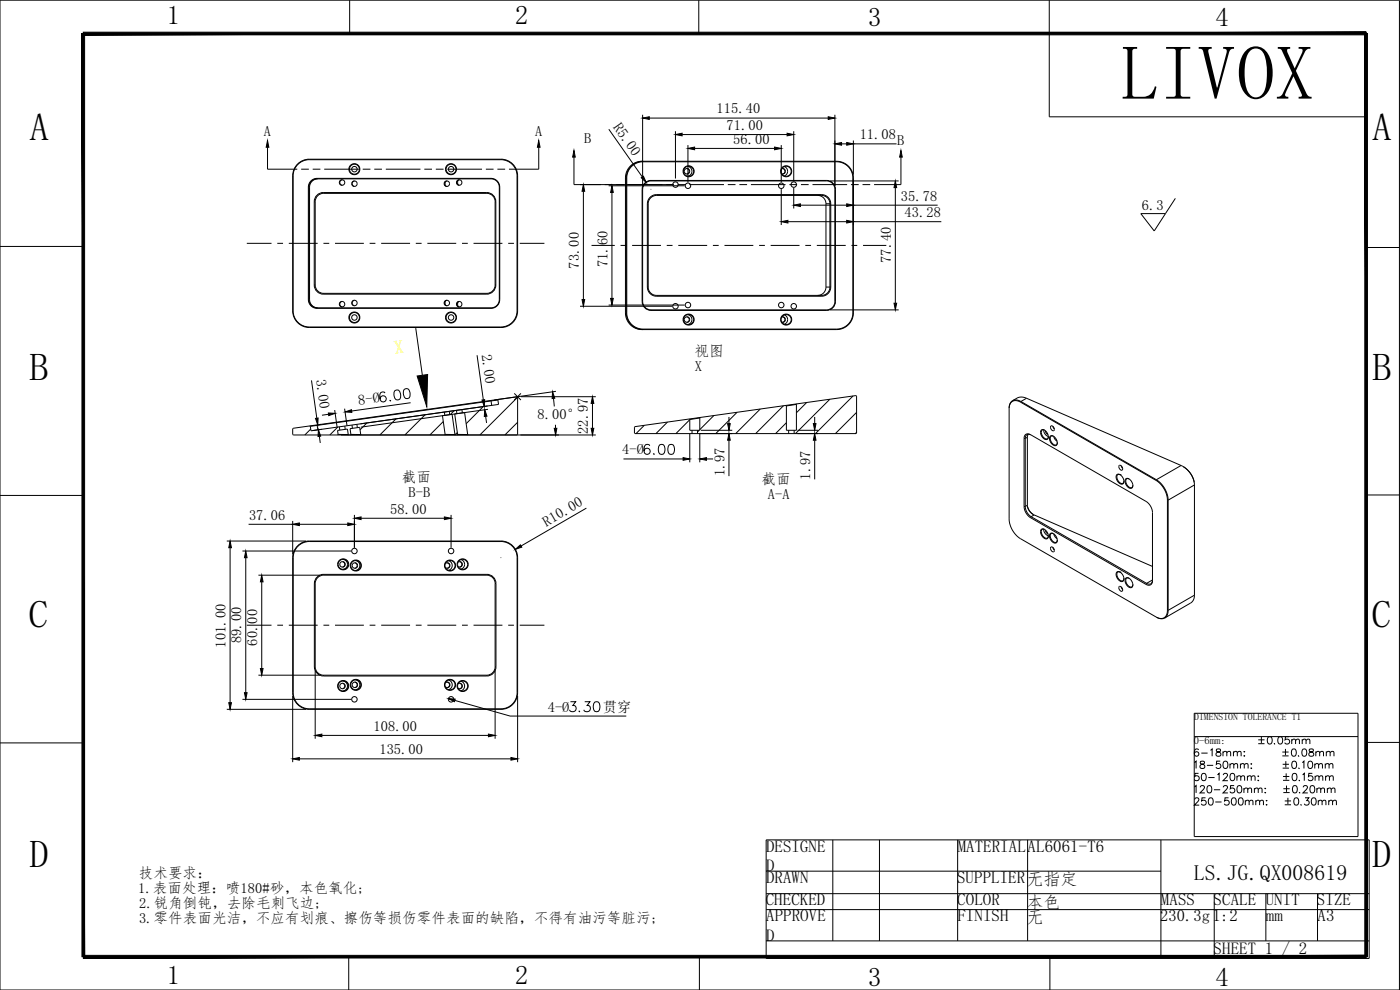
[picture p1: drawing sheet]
<svg xmlns="http://www.w3.org/2000/svg" width="420mm" height="297mm" viewBox="0 0 420 297" stroke-linecap="round" stroke-linejoin="round" font-family="sans-serif">
<!-- layer: 0 -->
<g fill="none" stroke="#000" stroke-width=".3">
<path d="M0 .1h420v296.9h-420zM104.9 .1v10M209.7 .1v10M314.9 .1v34.9h95.1M182.7 38.8l10.1 14.3M192.9 34.4v21.4M194.9 35.4h53.7M202.7 39.4v14.2M238.2 39.4v15M250.6 34.4v21.4M80.3 44.2v6.6M87.8 52.8v40.5"/>
<path d="M87.8 52.8h.2M88 52.8v40.5M92.5 56.2v33.7M92.5 56.2h.4M92.8 47.9a4.9 4.9 0 0 0-4.8 4.9M92.8 47.8v.1M92.8 47.8h57.5M92.8 47.8a5 5 0 0 0-5 5M92.9 56.2v33.7M95.2 53.5a2.64 2.64 0 0 0-2.7 2.7M95.2 53.5v.2M95.2 53.5h52.2"/>
<path d="M95.2 53.7a2.49 2.49 0 0 0-2.5 2.5v33.7a2.49 2.49 0 0 0 2.5 2.5M95.2 53.7a2.48 2.48 0 0 0-2.3 2.5M95.2 53.7h52.2M95.4 53.7h-.2M97 57.8l.1 .2M97 57.8h49M97.1 57.8a2.75 2.75 0 0 0-2.8 2.7M97.1 58h49M97.1 58a2.5 2.5 0 0 0-2.5 2.5M106.4 54.3a.83 .83 0 0 1 .8 .8 .83 .83 0 0 1-.8 .8M106.4 54.3a.83 .83 0 0 0-.9 .8 .83 .83 0 0 0 .9 .8M106.4 54.3a.83 .83 0 0 0-.7 .8 .83 .83 0 0 0 .7 .8"/>
<path d="M106.4 55.9h.1M106.4 54.3h.1M133.7 54.5v1.2M134.1 54.3a.83 .83 0 0 0-.7 .8 .83 .83 0 0 0 .7 .8M134.1 55.9h.1M134.2 54.3h.1M137.5 54.1l-.2 .7 .2 .6M146 57.8l.1 .2M146.1 57.8a2.75 2.75 0 0 1 2.7 2.7M146.1 58a2.5 2.5 0 0 1 2.5 2.5M147.4 53.5a2.64 2.64 0 0 1 2.6 2.7M147.4 53.5v.2"/>
<path d="M147.4 53.7a2.49 2.49 0 0 1 2.4 2.5M149.8 56.2h.2M149.8 56.2v33.7M150 56.2v33.7M150.3 47.9a4.9 4.9 0 0 1 4.9 4.9M150.3 47.8l-57.5 .1M150.3 47.8a5 5 0 0 1 5 5M155.2 52.8v40.5M155.2 52.8h.1M155.3 52.8v40.5M161.7 44.2v6.6M172.3 47.1v8.3"/>
<path d="M174.1 55.4h27.6M175.1 57.4v32.5M182.7 55.7h22.8M183.7 57.7v31.8M187.7 53.4v40.5M187.7 53.4h.4M188.1 53.4v40.5M192.7 56.8v33.7M193 48.5v-.1a5 5 0 0 0-5.1 5v40.5a4.8 4.8 0 0 0 5.1 4.8M193 48.5a4.9 4.9 0 0 0-4.9 4.9M193 48.5h58.1M195.4 54.1l52.7 .2z"/>
<path d="M195.4 56.7l-.1 .1M195.4 54.1a2.65 2.65 0 0 0-2.7 2.7M195.4 54.3a2.5 2.5 0 0 0-2.5 2.5M197.1 58.6a2.51 2.51 0 0 0-2.6 2.5M197.1 58.4a2.78 2.78 0 0 0-2.8 2.7M197.1 58.4v.2M197.1 58.6h49.4M197.1 58.4h49.4M204.7 40.4h31.5M205 51.4a1.67 1.67 0 0 1 1.7-1.7 1.67 1.67 0 0 1 1.6 1.7M205 51.4a1.67 1.67 0 0 0 1.7 1.6 1.67 1.67 0 0 0 1.6-1.6M205 51.4h.1"/>
<path d="M205.1 51.4a1.52 1.52 0 0 0 1.6 1.5 1.52 1.52 0 0 0 1.5-1.5M205.1 51.4a1.52 1.52 0 0 1 1.6-1.5 1.52 1.52 0 0 1 1.5 1.5M206.1 50.6h.1M206.1 52.2h.1M206.2 50.6a.83 .83 0 0 1 .7 .8 .83 .83 0 0 1-.7 .8M206.2 50.6a.83 .83 0 0 0-.8 .8 .83 .83 0 0 0 .8 .8M206.2 50.6a.83 .83 0 0 1 .8 .8 .83 .83 0 0 1-.8 .8M206.2 52.2h-.1M206.4 49.9a1.5 1.5 0 0 1 1.3 1.5 1.5 1.5 0 0 1-1.3 1.5M206.5 43.5v11.2M208.2 51.4h.1M208.5 44.5h24"/>
<path d="M234.3 51.4a1.67 1.67 0 0 0 1.6 1.6 1.67 1.67 0 0 0 1.7-1.6M234.3 51.4a1.67 1.67 0 0 1 1.6-1.7 1.67 1.67 0 0 1 1.7 1.7M234.3 51.4h.1M234.4 51.4a1.52 1.52 0 0 0 1.5 1.5 1.52 1.52 0 0 0 1.6-1.5M234.4 51.4a1.52 1.52 0 0 1 1.5-1.5 1.52 1.52 0 0 1 1.6 1.5M234.5 43.5v11.2M234.5 56.7v10.8M234.7 52.2h.2M234.8 50.6h.1M234.8 52.2h.1M234.9 50.6a.83 .83 0 0 1 .8 .8 .83 .83 0 0 1-.8 .8M234.9 50.6h-.2"/>
<path d="M234.9 52.2h-.1M234.9 50.6a.83 .83 0 0 1 .7 .8 .83 .83 0 0 1-.7 .8M235.4 50a1.5 1.5 0 0 1 1 1.4 1.5 1.5 0 0 1-1 1.4M237.5 51.4h.1M238.2 56.4v6.2M245.4 58.6a2.48 2.48 0 0 1 2.5 2.5M246.5 58.6a2.51 2.51 0 0 1 2.6 2.5v25a2.49 2.49 0 0 1-2.6 2.5M246.5 58.4a2.78 2.78 0 0 1 2.8 2.7M246.5 58.4v.2M248.1 54.1a2.65 2.65 0 0 1 2.6 2.7M248.1 54.3a2.5 2.5 0 0 1 2.5 2.5M249.1 54.3h20.6"/>
<path d="M250.6 56.8v33.7M250.6 56.8h.1M250.7 56.8v33.7M251.1 48.4h-58.4a5 5 0 0 0-5 5M251.1 48.4a5 5 0 0 1 5 5M251.1 48.5a4.9 4.9 0 0 1 4.9 4.9M251.1 48.4v.1M252.6 43.2h1.5M256 53.4h.1M256 53.4v40.5M256.1 42.2v10.2M256.1 53.4v40.5"/>
<path d="M256.1 43.2h13M268.7 56.3v34.7M270.4 47.1v8.3M352.7 59.5l-6.3 9.8-4-5.2h7.4M0 73.9h25M148.6 60.5h.2v25h-.2zM194.3 61.1v25M194.3 61.1h.2M194.5 61.1v25M236.5 66.5h17.6M240.2 61.6h13.9M247.9 61.1h1.4"/>
<path d="M247.9 61.1v25M249.3 61.1v25M256.1 61.6h25.3M256.1 66.5h26.4M410 74.3h10M87.8 93.3a5 5 0 0 0 5 5M87.8 93.3h.2M88 93.3a4.9 4.9 0 0 0 4.8 4.8M92.5 89.9a2.64 2.64 0 0 0 2.7 2.6M92.5 89.9h.4M92.8 98.1l57.5 .2M92.8 98.1v.2"/>
<path d="M92.8 98.3h57.5M92.9 89.9a2.48 2.48 0 0 0 2.3 2.5M94.3 85.5a2.75 2.75 0 0 0 2.8 2.8M94.3 85.5v-25h.3v25M94.3 85.5h.3M94.6 85.5a2.5 2.5 0 0 0 2.5 2.5M95.2 92.5h52.2M95.2 92.4h52.2M95.2 92.4v.1M95.2 92.4h.2M97 88.3h49M97.1 88l-.1 .3"/>
<path d="M97.1 88h49M104.7 95.3a1.65 1.65 0 0 1 1.6-1.7 1.65 1.65 0 0 1 1.7 1.7M104.7 95.3a1.65 1.65 0 0 0 1.6 1.6 1.65 1.65 0 0 0 1.7-1.6M104.7 95.3h.2M106.4 90.1a.83 .83 0 0 1 .8 .8 .83 .83 0 0 1-.8 .8M106.4 90.1a.83 .83 0 0 0-.9 .8 .83 .83 0 0 0 .9 .8M106.4 90.1a.83 .83 0 0 0-.7 .8 .83 .83 0 0 0 .7 .8M106.4 91.7h.1M106.4 90.1h.1M107.9 95.3h.1M124.8 98.4l2 14.2M133.7 90.3v1.2"/>
<path d="M133.7 95.3a1.65 1.65 0 0 1 1.7-1.7 1.65 1.65 0 0 1 1.6 1.7M133.7 95.3a1.65 1.65 0 0 0 1.7 1.6 1.65 1.65 0 0 0 1.6-1.6M133.7 95.3h.2M134.1 90.1a.83 .83 0 0 0-.7 .8 .83 .83 0 0 0 .7 .8M134.1 91.7h.1M134.2 90.1h.1M136.9 95.3h.1M137.5 90.6l-.2 .7 .2 .6M146.1 88l-.1 .3M147.4 92.4v.1M148.6 85.5a2.5 2.5 0 0 1-2.5 2.5M148.8 85.5a2.75 2.75 0 0 1-2.7 2.8"/>
<path d="M149.8 89.9a2.49 2.49 0 0 1-2.4 2.5M149.8 89.9h.2M150 89.9a2.64 2.64 0 0 1-2.6 2.6M155.2 93.3a4.9 4.9 0 0 1-4.9 4.8M155.2 93.3h.1M155.3 93.3a5 5 0 0 1-5 5M174.1 91.9h27.6M182.7 91.5h22.8M187.7 93.9a5 5 0 0 0 5 5h58.4M187.7 93.9h.4M188.1 93.9a4.9 4.9 0 0 0 4.9 4.8M192.7 90.5a2.65 2.65 0 0 0 2.7 2.6"/>
<path d="M192.9 90.5a2.5 2.5 0 0 0 2.5 2.5M193 98.7h58.1M194.3 86.1a2.78 2.78 0 0 0 2.8 2.8M194.3 86.1h.2M194.5 86.1a2.49 2.49 0 0 0 2.6 2.5M195.4 93h52.7M195.4 93v.1M195.4 93.1h52.7M197.1 88.6v.3M197.1 88.9h49.4M197.1 88.6h49.4M205 95.9a1.67 1.67 0 0 1 1.7-1.7 1.67 1.67 0 0 1 1.6 1.7"/>
<path d="M205 95.9a1.67 1.67 0 0 0 1.7 1.6 1.67 1.67 0 0 0 1.6-1.6M205 95.9h.1M205.1 95.9a1.52 1.52 0 0 0 1.6 1.5 1.52 1.52 0 0 0 1.5-1.5M205.1 95.9a1.52 1.52 0 0 1 1.6-1.5 1.52 1.52 0 0 1 1.5 1.5M206.1 95.1h.1M206.1 96.7h.1M206.2 95.1a.82 .82 0 0 1 .7 .8 .82 .82 0 0 1-.7 .8M206.2 95.1a.83 .83 0 0 0-.8 .8 .83 .83 0 0 0 .8 .8M206.2 95.1a.83 .83 0 0 1 .8 .8 .83 .83 0 0 1-.8 .8M206.2 96.7h-.1M206.4 94.4a1.5 1.5 0 0 1 1.3 1.5 1.5 1.5 0 0 1-1.3 1.5M208.2 95.9h.1"/>
<path d="M234.3 95.9a1.67 1.67 0 0 1 1.6-1.7 1.67 1.67 0 0 1 1.7 1.7M234.3 95.9a1.67 1.67 0 0 0 1.6 1.6 1.67 1.67 0 0 0 1.7-1.6M234.3 95.9h.1M234.4 95.9a1.52 1.52 0 0 0 1.5 1.5 1.52 1.52 0 0 0 1.6-1.5M234.4 95.9a1.52 1.52 0 0 1 1.5-1.5 1.52 1.52 0 0 1 1.6 1.5M234.7 96.7h.2M234.8 95.1h.1M234.8 96.7h.1M234.9 95.1a.83 .83 0 0 1 .8 .8 .83 .83 0 0 1-.8 .8M234.9 95.1h-.2M234.9 96.7h-.1M234.9 95.1a.82 .82 0 0 1 .7 .8 .82 .82 0 0 1-.7 .8"/>
<path d="M235.4 94.5a1.5 1.5 0 0 1 1 1.4 1.5 1.5 0 0 1-1 1.4M237.5 95.9h.1M246.5 88.6v.3M247.9 86.1a2.48 2.48 0 0 1-2.5 2.5M247.9 86.1h1.4M248.1 93v.1M249.1 93h20.6M249.3 86.1a2.78 2.78 0 0 1-2.8 2.8M250.6 90.5h.1M250.6 90.5a2.5 2.5 0 0 1-2.5 2.5M250.7 90.5a2.65 2.65 0 0 1-2.6 2.6M251.1 98.7v.2"/>
<path d="M256 93.9a4.9 4.9 0 0 1-4.9 4.8M256 93.9h.1M256.1 93.9a5 5 0 0 1-5 5M93.5 114.1l1.6 11.4M115.5 117.9a.88 .88 0 0 0-1.3-.1 1.8 1.8 0 0 0 .9 2.8 .93 .93 0 0 0 .8-1 .93 .93 0 0 0-1-.9 .93 .93 0 0 0-.8 1M118.5 117.2a.97 .97 0 0 1 1.5 .3 2.44 2.44 0 0 1 0 2.3 .98 .98 0 0 1-1.5-.3 2.49 2.49 0 0 1 0-2.3zM121.3 116.8a.98 .98 0 0 1 1.5 .3 2.51 2.51 0 0 1 0 2.3 .97 .97 0 0 1-1.5-.3 2.46 2.46 0 0 1 0-2.3zM143.2 106.6l1.9 13.4M149.6 119.8l-.2 .2M154.3 118l2 2M155.3 119.2l-11.3 11.3M155.3 119.2l-.1 11.3"/>
<path d="M155.3 119.2l-.1-.2-67.2 9.5-.2 1.9 91 .1M156.3 119h22.5M156.3 118l-2 2M166.1 119.5l.3 2.5M166.8 117.4l-18.5 2.6M249 119.8l-10.3 10.3M256 118.8l-11.3 11.3M308.1 119.5l-1.1-.3h-1.1l-2 1M308.1 119.5l-1.7 1M308.1 119.5l46.4 20.2M92.9 127.8l.2 .1M93.2 128.7l-1.7 1.8"/>
<path d="M95.2 127.5l.2 1.5M95.8 130.9l.3 2M96.3 127.3l-.6 .1M96.6 128.8l-2.8 .4M98.6 124.3l-2 .3M100.4 123l.8 5.2M101.4 128.1l-2.4 2.4M101.5 130.3l-.2-1.2 3-.4 .2 1.7M101.5 130.3l-.2 .2M101.5 130.3l3 .1M101.8 128.1l.2 .9M103.4 122.6l.7 5.1"/>
<path d="M103.5 127.8l.1 1M104.5 130.4l.2 .1M105.3 130.3l-.2-1.7 2.8-.4 .4 2.2M105.3 130.3l1.5 .1M105.3 130.3l-.1 .2M105.6 127.5l.2 1M106.8 130.4v.1M106.8 130.4h1.5M107.1 127.3l.2 1M108.3 130.4l.1 .1M110.1 126.9l-2 2.1M117.1 120l-.1 .2 .3-.1"/>
<path d="M118.8 125.7l-4.8 4.8M123.2 120.8l-17.7 2.5M127.6 124.4l-6.1 6.1M132.8 124.7l2.9-.4 .8 6.1-2.9-.1zM133 126.5l-4 4M133.4 123.6l.1 1M133.6 130.3l-.2 .2M134.8 123.4l.2 1M135.1 130.4v.1M136.3 123.2l-1.2 1.2M136.5 130.4l.2 .1M137 123.1l.1 1"/>
<path d="M137.2 129.8l-.6 .6M137.3 130.3l3.1 .1M137.3 130.3l-.8-6.1 2.9-.4 1 6.6M137.3 130.3l-.1 .2M138.6 122.9l.2 1M140.4 130.4l.1 .1M145 122l-5.1 5.1M145.7 124.9l.3 2M146.5 122.8l-38.2 5.4M147.4 120.1l.2 1.5M149.4 120l.2 1.3-56.3 8-.2-1.4M149.4 120l-56.3 7.9"/>
<path d="M155.3 126.7l-3.8 3.8M166.7 127.5v1M177.8 121v7.5M187.1 137.7h17.9M190.6 128l66.3-9.3 .2 .1v11.1l-.2 .2h-66.3l-.2-.2zM193.4 127.6l-2.5 2.5M195 133.8a.9 .9 0 0 0-1.3-.3 1.8 1.8 0 0 0 .4 2.8 .93 .93 0 0 0 1-.8 .93 .93 0 0 0-.8-1 .93 .93 0 0 0-1 .8M196.3 136l-.2 .2h.3M198 133.5a.98 .98 0 0 1 1.4 .4 2.44 2.44 0 0 1-.3 2.3 .98 .98 0 0 1-1.4-.4 2.52 2.52 0 0 1 .3-2.3zM200.3 126.6l-3.4 3.5M200.9 133.5a.98 .98 0 0 1 1.4 .4 2.44 2.44 0 0 1-.3 2.3 .98 .98 0 0 1-1.4-.4 2.52 2.52 0 0 1 .3-2.3zM206.8 125.7l.2 .2"/>
<path d="M207 125.9l-4.1 4.2M207 130.1v8.6M207.7 129.1v1M209.3 129.1v1M209.8 129.1l-.5 .5M210 125.4v3.7h-3v-3.2M210 130.1v8.6M210 125.4l-3 .5M210.1 125.3l-.1 .1M210.3 129.1h9.5M212 137.7h2M214.2 124.7l-4.2 4.2"/>
<path d="M218.8 125.1v2M218.8 132.1v10.8M221.2 123.7l-6.4 6.4M228.2 122.7l-7.4 7.4M235.1 121.7l-8.3 8.4M235.8 121.7l.2 .1M236 126.8l-3.2 3.3M236.7 129.1v1M238.3 129.1v1M239 121.3v7.8h-3v-7.3M239 121.3l-3 .5M239.1 121.2l-.1 .1"/>
<path d="M239.3 129.1h6.2M242.1 120.8l-3.1 3M244.5 125.1v2M244.5 132.1v11.7M257.1 123.7l-6.4 6.4M257.1 129.7l-.4 .4M302.9 122.6v33.1a7.5 7.5 0 0 0 3.4 5.9l40.7 23.6M302.9 122.5v.1M302.9 122.5h.1M303.9 120.2l-.8 .9-.2 1.4M303.9 120.2l1.3-.2 1.2 .5M306.3 120.7a2.07 2.07 0 0 0-2.4-.3 2.07 2.07 0 0 0-1 2.1"/>
<path d="M306.3 120.7l40.6 23.4M306.4 120.5l-.1 .2M306.4 120.5l40.6 23.4M307.3 131.6a1.19 1.19 0 0 1 .6-1.3 1.19 1.19 0 0 1 1.4 .1l34.6 20a4.3 4.3 0 0 1 2 3.4v20.4a1.19 1.19 0 0 1-.6 1.3 1.19 1.19 0 0 1-1.4-.2M307.3 131.6v20.4M307.3 131.6h.4M307.7 131.6v20.4M308.3 131.2l-.6 .4M308.3 131.2v20.4M308.6 130.3l-.3 .9M309.3 130.5a1.06 1.06 0 0 0-1.2 0 1.06 1.06 0 0 0-.4 1.1M313.5 129a.81 .81 0 0 0-1.1 .1 .81 .81 0 0 0 0 1.1l.6 1.2a.85 .85 0 0 0 1 .5 .85 .85 0 0 0 .6-1"/>
<path d="M313.5 129l.7 .8 .4 .9M313.5 129v.1M313.5 129a.76 .76 0 0 0-1 .3 .76 .76 0 0 0 .1 1 1.43 1.43 0 0 0 1.8 1.2l.2-.5M314.6 130.7h.1M314.6 130.7v.1M314.6 130.8v.1M314.6 130.8h.1M314.6 130.8v.2M315.4 127.9a.8 .8 0 0 1 .9 .4 .8 .8 0 0 1-.2 1l-.7-.5zM316 127.9l.4 .8M316.1 130.9a.75 .75 0 0 0-.9 .2 .75 .75 0 0 0 .1 1l.9 1.3M316.1 130.9a.84 .84 0 0 0-1.1 .1 .84 .84 0 0 0 .1 1.1l.5 1 .5 .5"/>
<path d="M316.1 130.9h.1M316.1 130.9l.8 .7 .4 1.1M316.2 130.9l.4 .9 .6 .6M316.2 133.4l-.1 .2M317.3 132.7l-.3 .8-.8-.1M317.3 132.7v.6l-.3 .4-.9-.1M317.3 132.7h.1M335.9 139.7a.8 .8 0 0 1 .9 .4 .8 .8 0 0 1-.2 1l-.7-.7zM336.5 139.8l.4 .7M354.5 139.7a7 7 0 0 1 3.9 5.2M354.5 139.7l-7.5 4.2M0 148.6h25"/>
<path d="M74.6 157.3h13.2M87.8 156.3v10M89.8 157.3h14.6M106.4 154.5v9.8M108.4 155.5h25M135.4 154.5v9.8M176 152.5l-19.6 11.3M307.3 152a4.3 4.3 0 0 0 2 3.3M307.3 152h.4M307.7 152a3.9 3.9 0 0 0 1.8 3M308.3 151.6l-.6 .4M308.3 151.6v.3"/>
<path d="M308.3 151.8h.1M308.3 151.9a4 4 0 0 0 1.8 2.4M308.3 151.9l.6 1.4 1.2 1.1M308.4 151.8v.1M309.3 155.3l34.6 20M309.5 155l-.2 .3M309.5 155l34.6 20M310.1 154.4l.3 .1M310.1 154.3v.1M310.1 154.4h.1M310.4 154.5l-.9 .5M310.4 154.5l35.5 15.5"/>
<path d="M313.5 158.8a.82 .82 0 0 0-1.1 .1 .82 .82 0 0 0 0 1.1l.6 1.2a.86 .86 0 0 0 1.1 .5 .86 .86 0 0 0 .5-1.1M313.5 158.8l.7 .8 .4 .9M313.5 158.9h.1M313.5 158.9a.76 .76 0 0 0-1 .2 .76 .76 0 0 0 .1 1 1.42 1.42 0 0 0 1.8 1.2l.2-.5M336.1 142.4h.1M336.1 142.4a.76 .76 0 0 0-.9 .3 .76 .76 0 0 0 .1 .9l.9 1.3M336.1 142.4a.84 .84 0 0 0-1.1 .2 .84 .84 0 0 0 0 1.1l.5 .9 .6 .5M336.1 142.4l.8 .8 .4 1M336.2 144.9l-.1 .2M337.3 144.2l-.3 .8-.8-.1M337.3 144.2l-.1 .6-.2 .4-.9-.1M337.3 144.2h.1"/>
<path d="M338.8 143.7a.82 .82 0 0 0-1.1 .1 .82 .82 0 0 0 0 1.1l.6 1.1a.85 .85 0 0 0 1.1 .6 .85 .85 0 0 0 .6-1M338.8 143.7l.8 .7 .4 1M338.8 143.7h.1M338.8 143.7a.76 .76 0 0 0-.9 .2 .76 .76 0 0 0 0 1 1.42 1.42 0 0 0 1.9 1.3l.2-.6M340 145.4h.1M340 145.4v.1M340 145.5h.1M340 145.5v.1M346.9 144.1a7.6 7.6 0 0 1 3.5 6M347 143.9a7.8 7.8 0 0 1 3.6 6.2M347 143.9l-.1 .2M350.4 150.1h.2"/>
<path d="M350.4 150.1v33M350.6 150.1v33M358.4 144.9l.1 .6M358.5 145.5l-7.9 4.6M358.5 145.5v33.1M410 148.5h10M68.1 162.3h23.7M69.1 164.3v46.5M72.8 165.3h32.6M73.8 167.3v40.5M77.6 172.6h18.5M78.5 174.6v26"/>
<path d="M87.8 167.3v40.5M87.8 167.3h.2M88 167.3v40.5M92.8 162.3l57.5 .2zM92.8 162.3a5 5 0 0 0-5 5M92.8 162.5a4.9 4.9 0 0 0-4.8 4.8M94.6 175.1v25M94.6 175.1h-.3v25h.3M97.1 172.6h49M97.1 172.3v.3M97.1 172.3h49M97.1 172.3a2.75 2.75 0 0 0-2.7 2.8"/>
<path d="M97.1 172.6a2.5 2.5 0 0 0-2.5 2.5M106.4 168.9h.1M106.5 170.5h-.1M106.5 168.9a.83 .83 0 0 1 .7 .8 .83 .83 0 0 1-.7 .8M106.7 168.2h.1M106.7 168.2a1.5 1.5 0 0 1 1.3 1.5 1.5 1.5 0 0 1-1.3 1.5M106.8 168.2a1.5 1.5 0 0 0-1.5 1.5 1.5 1.5 0 0 0 1.5 1.5M106.8 168a1.65 1.65 0 0 1 1.6 1.7 1.65 1.65 0 0 1-1.6 1.6M106.8 168a1.65 1.65 0 0 0-1.7 1.7 1.65 1.65 0 0 0 1.7 1.6M106.8 168.2a1.5 1.5 0 0 1 1.5 1.5 1.5 1.5 0 0 1-1.5 1.5M106.8 168v.2M106.8 171.2v.1"/>
<path d="M133.7 170.3l.5 .2M134.2 168.9a.83 .83 0 0 1 .7 .8 .83 .83 0 0 1-.7 .8M134.2 168.9a.83 .83 0 0 1 .9 .8 .83 .83 0 0 1-.9 .8M134.2 168.9l-.5 .2M134.6 168.2a1.51 1.51 0 0 1 1.1 1.5 1.51 1.51 0 0 1-1.1 1.4M135.1 168.2a1.5 1.5 0 0 0-1.6 1.5 1.5 1.5 0 0 0 1.6 1.5M135.1 168a1.65 1.65 0 0 0-1.7 1.7 1.65 1.65 0 0 0 1.7 1.6M135.1 168a1.65 1.65 0 0 1 1.6 1.7 1.65 1.65 0 0 1-1.6 1.6M135.1 168.2a1.5 1.5 0 0 1 1.5 1.5 1.5 1.5 0 0 1-1.5 1.5M135.1 168v.2M135.1 171.2v.1M146.1 172.3v.3"/>
<path d="M146.1 172.3a2.75 2.75 0 0 1 2.7 2.8M146.1 172.6a2.5 2.5 0 0 1 2.5 2.5M148.8 175.1h-.2v25h.2M148.8 175.1v25M150.3 167.3v.1M150.3 162.3a5 5 0 0 1 5 5M150.3 162.5a4.9 4.9 0 0 1 4.9 4.8M155.2 167.3h.1M155.2 167.3v40.5M155.3 167.3v40.5M314.6 160.5h.1M314.6 160.6h.1"/>
<path d="M314.6 160.6v.2M315.4 164.2a.8 .8 0 0 1 .9 .4 .8 .8 0 0 1-.2 1l-.7-.5zM316 164.2l.4 .8M316.1 160.1a.75 .75 0 0 0-.9 .3 .75 .75 0 0 0 .1 .9l.9 1.3M316.1 160.1a.84 .84 0 0 0-1.1 .2 .84 .84 0 0 0 .1 1.1l.3 .7 .7 .7M316.1 160.1h.1M316.1 160.1l.8 .8 .4 1M316.2 160.2l.4 .8 .6 .6M316.2 162.6l-.1 .2M317.3 161.9l-.3 .8-.8-.1M317.3 161.9v.6l-.3 .4-.9-.1M317.3 161.9h.1"/>
<path d="M335.9 176a.8 .8 0 0 1 .9 .4 .8 .8 0 0 1-.2 1l-.7-.7zM336.1 171.6h.1M336.1 171.6a.76 .76 0 0 0-.9 .3 .76 .76 0 0 0 .1 1l.9 1.3M336.1 171.6a.84 .84 0 0 0-1.1 .2 .84 .84 0 0 0 0 1.1l.5 .9 .6 .5M336.1 171.7h.1M336.1 171.7l.8 .7 .4 1M336.2 174.2l-.1 .1M336.5 176.1l.4 .8M337.3 173.5l-.3 .7h-.8M337.3 173.4l-.1 .7-.2 .3-.9-.1M337.3 173.4h.1M338.8 173.5a.82 .82 0 0 0-1.1 .1 .82 .82 0 0 0 0 1.1l.6 1.1a.85 .85 0 0 0 1.1 .6 .85 .85 0 0 0 .6-1"/>
<path d="M338.8 173.5l.8 .7 .4 1M338.8 173.5h.1M338.8 173.5a.76 .76 0 0 0-.9 .2 .76 .76 0 0 0 0 1 1.42 1.42 0 0 0 1.9 1.3l.2-.7M340 175.2h.1M340 175.2v.1M340 175.3h.1M340 175.3v.1M344.1 175l-.2 .3M345.9 174.2a1.07 1.07 0 0 1-.6 1 1.07 1.07 0 0 1-1.2-.2M345.9 174l-1.8 1M358.5 178.6l-.3 1.3-.8 1-7.9 4.5M358.5 178.6l-7.9 4.5"/>
<path d="M347 185.2l1.4 .4 1.1-.2M347 185.2h.1M350.4 183.1a2.07 2.07 0 0 1-1 2.2 2.07 2.07 0 0 1-2.3-.1M350.4 183.1h.2M350.6 183.1l-.3 1.5-.8 .8M68.1 212.8h23.7M72.8 209.8h32.6M77.6 202.6h18.5M87.8 207.8a5 5 0 0 0 5 5M87.8 208.8v19.9M87.8 207.8h.2M88 207.8a4.9 4.9 0 0 0 4.8 4.9"/>
<path d="M92.8 212.8h57.5M92.8 212.7v.1M92.8 212.7h57.5M94.4 200.1a2.75 2.75 0 0 0 2.7 2.7M94.6 200.1a2.5 2.5 0 0 0 2.5 2.5M94.6 201.1v20.6M97.1 202.6h49M97.1 202.6v.2M97.1 202.8h49M106.4 204.6l.1 .1M106.5 206.3h-.1M106.5 204.7a.83 .83 0 0 1 .7 .8 .83 .83 0 0 1-.7 .8"/>
<path d="M106.7 204h.1M106.7 204a1.5 1.5 0 0 1 1.3 1.5 1.5 1.5 0 0 1-1.3 1.5M106.8 204a1.5 1.5 0 0 0-1.5 1.5 1.5 1.5 0 0 0 1.5 1.5M106.8 203.8a1.65 1.65 0 0 1 1.6 1.7 1.65 1.65 0 0 1-1.6 1.6M106.8 203.8a1.65 1.65 0 0 0-1.7 1.7 1.65 1.65 0 0 0 1.7 1.6M106.8 204a1.5 1.5 0 0 1 1.5 1.5 1.5 1.5 0 0 1-1.5 1.5M106.8 203.8v.2M106.8 207v.1M133.7 206.1l.5 .2M134.2 204.7v-.1a.83 .83 0 0 1 .7 .9 .83 .83 0 0 1-.7 .8M134.2 204.7a.83 .83 0 0 1 .9 .8 .83 .83 0 0 1-.9 .8M134.2 204.7l-.5 .2"/>
<path d="M134.6 204a1.51 1.51 0 0 1 1.1 1.5 1.51 1.51 0 0 1-1.1 1.4M135.1 204a1.5 1.5 0 0 0-1.6 1.5 1.5 1.5 0 0 0 1.6 1.5M135.1 203.8a1.65 1.65 0 0 0-1.7 1.7 1.65 1.65 0 0 0 1.7 1.6M135.1 203.8a1.65 1.65 0 0 1 1.6 1.7 1.65 1.65 0 0 1-1.6 1.6M135.1 204a1.5 1.5 0 0 1 1.5 1.5 1.5 1.5 0 0 1-1.5 1.5M135.1 203.8v.2M135.1 207v.1M136.5 210.1l16.6 4.7h34.8M146.1 202.6v.2M148.6 201.1v20.6M148.6 200.1a2.5 2.5 0 0 1-2.5 2.5M148.8 200.1a2.75 2.75 0 0 1-2.7 2.7"/>
<path d="M150.3 212.7v.1M155.2 207.8a4.9 4.9 0 0 1-4.9 4.9M155.2 207.8h.1M155.3 207.8a5 5 0 0 1-5 5M155.3 208.8v19.9M171.2 210.5h1.6l-.9 1.2a1 1 0 0 1 .9 1.4 1 1 0 0 1-1.6 .3l-.3-.4M173.9 213.3v.2l.2-.1M175.5 210.5h1.5l-.8 1.2a1 1 0 0 1 .9 1.4 1 1 0 0 1-1.6 .3l-.3-.4M178.5 210.7a.98 .98 0 0 1 1.4 .4 2.52 2.52 0 0 1-.3 2.3 .98 .98 0 0 1-1.4-.4 2.44 2.44 0 0 1 .3-2.3zM358.4 214h49.2v37h-49.2zM0 222.9h25M89.8 227.7h63.5"/>
<path d="M96.6 220.6h50M358.4 221h49.2M358.4 228.8l.6-.4v2.2M358.4 236.1l.6-.4v2.2M358.5 239.9l.5-.5 .6 .1 .2 .3-.3 .7-1.1 1.1h1.5M359.7 225l-.1-.2a.71 .71 0 0 0-1.1 .3 1.27 1.27 0 0 0 .6 1.8 .68 .68 0 0 0 .7-.6 .68 .68 0 0 0-.6-.8 .68 .68 0 0 0-.8 .7M359.7 232h-1.1l-.1 1a.78 .78 0 0 1 1.2 0 .78 .78 0 0 1-.1 1.1 .78 .78 0 0 1-1.2-.3M360.2 236.2l.4-.5h.5l.4 .4-.3 .8-1.1 1h1.5M360.3 228.5v.6l.7 .2a.63 .63 0 0 1 .6 .6 .63 .63 0 0 1-.5 .7l-.8-.1-.2-.3a1.09 1.09 0 0 1 1.3-1.1l.1-.4a.83 .83 0 0 0-1.2-.2zM360.5 226h1.9M360.8 232.1a.71 .71 0 0 1 1.1 .4l.1 .5a.95 .95 0 0 1-.8 1.2 1.4 1.4 0 0 1-.4-2.1zM361.8 239.4h-1.1l-.1 .9a.78 .78 0 0 1 1.2 0 .78 .78 0 0 1-.1 1.2 .78 .78 0 0 1-1.2-.4"/>
<path d="M362.2 229.6h1.9M362.5 235.8a.71 .71 0 0 1 1.1 .3l.1 .6a.95 .95 0 0 1-.9 1.2 1.42 1.42 0 0 1-.3-2.1zM362.6 233.3h1.9M362.9 239.5a.71 .71 0 0 1 1.1 .3l.1 .5a.95 .95 0 0 1-.8 1.3 1.4 1.4 0 0 1-.4-2.1zM363.3 225.1l.5-.4v2.2M364.3 237h1.9M365.1 224.8v.6l.7 .2a.63 .63 0 0 1 .6 .6 .63 .63 0 0 1-.5 .7l-.8-.1-.2-.3a1.09 1.09 0 0 1 1.3-1.1l.1-.4a.83 .83 0 0 0-1.2-.2zM365.4 232.5l.5-.5v2.2M366.2 228.4h-1.1l-.1 .9a.78 .78 0 0 1 1.2 0 .78 .78 0 0 1-.1 1.2 .78 .78 0 0 1-1.2-.3M367 225.9l.5-.5 .6 .1 .1 1.4M367 225.4v1.5M367.1 232.6l.4-.6h.5l.4 .5-.3 .7-1.1 1h1.5"/>
<path d="M367.1 236.2l.4-.5h.5l.4 .4-.3 .8-1.1 1h1.5M367.3 228.5a.72 .72 0 0 1 1.1 .3l.1 .5a.95 .95 0 0 1-.8 1.3 1.4 1.4 0 0 1-.4-2.1zM368.2 225.9l.5-.5 .5 .1 .1 1.4M368.7 239.4h-1l-.2 .9a.78 .78 0 0 1 1.2 0 .78 .78 0 0 1-.1 1.1 .78 .78 0 0 1-1.1-.3M369.1 229.5l.5-.4 .6 .1 .1 1.4M369.1 229.1v1.5M369.4 232.1a.71 .71 0 0 1 1.1 .4l.1 .5a.94 .94 0 0 1-.9 1.2 1.4 1.4 0 0 1-.3-2.1zM369.9 239.5a.71 .71 0 0 1 1 .3l.1 .5a.95 .95 0 0 1-.8 1.3 1.4 1.4 0 0 1-.3-2.1zM370.2 225.9l.5-.5 .5 .1 .1 1.4M370.2 225.4v1.5M370.3 229.5l.5-.4 .5 .1 .1 1.4M370.4 235.7h-1.1l-.1 1a.77 .77 0 0 1 1.2-.1 .77 .77 0 0 1-.1 1.2 .77 .77 0 0 1-1.2-.3"/>
<path d="M371.2 233.2l.5-.4 .6 .1 .1 1.3M371.2 232.8v1.4M371.3 225.9l.5-.5 .6 .1 .1 1.4M371.5 235.8a.72 .72 0 0 1 1.1 .3l.1 .6a.94 .94 0 0 1-.9 1.2 1.41 1.41 0 0 1-.3-2.1zM372 239.5a.71 .71 0 0 1 1 .3l.1 .5a.95 .95 0 0 1-.8 1.3 1.4 1.4 0 0 1-.3-2.1zM372.3 229.5l.5-.4 .5 .1 .1 1.4M372.3 229.1v1.5M372.4 233.2l.5-.4 .5 .1 .1 1.3M373.3 225.5h.2zM373.3 226.8h.2zM373.3 236.9l.5-.5 .6 .1 .1 1.4M373.3 236.4v1.5"/>
<path d="M373.4 229.5l.5-.4 .6 .1 .1 1.4M374.4 233.2l.5-.4 .5 .1 .1 1.3M374.4 232.8v1.4M374.5 236.9l.5-.5 .5 .1 .1 1.4M375.4 229.2h.2zM375.4 230.5h.2zM375.5 233.2l.5-.4 .6 .1 .1 1.3M376.5 236.9l.5-.5 .5 .1 .1 1.4M376.5 236.4v1.5M377.5 232.9h.2zM377.6 234v.2zM377.6 236.9l.5-.5 .6 .1 .1 1.4"/>
<path d="M377.6 222h1.9M377.6 223.1h1.9M378.6 221v1.9M379.6 236.5h.2zM379.6 237.8h.2zM380.7 221.1a.72 .72 0 0 1 1 .4l.1 .5a.95 .95 0 0 1-.8 1.2 1.4 1.4 0 0 1-.3-2.1zM382.5 223l.1 .1M383.8 221.1a.72 .72 0 0 1 1 .4l.1 .5a.95 .95 0 0 1-.8 1.2 1.4 1.4 0 0 1-.3-2.1zM384.8 225.6h1.9M384.8 226.8h1.9M384.9 229.3h1.9M384.9 230.5h1.9"/>
<path d="M385.1 233h1.8M385.1 234.1h1.8M385.1 236.7h1.9M385.1 237.8h1.9M385.8 224.7v1.9M385.9 228.4v1.9M386 232v1.9M386.1 235.7v1.9M386.5 239.4v1.9M386.8 221h-1l-.1 1a.78 .78 0 0 1 1.2 0 .78 .78 0 0 1-.2 1.1 .78 .78 0 0 1-1.1-.3M387.7 222.2l.5-.4 .5 .1 .1 1.3M387.7 221.8v1.4"/>
<path d="M387.9 224.8a.71 .71 0 0 1 1 .3l.1 .5a.94 .94 0 0 1-.8 1.3 1.4 1.4 0 0 1-.3-2.1zM388 228.5a.72 .72 0 0 1 1 .3l.1 .5a.95 .95 0 0 1-.8 1.3 1.4 1.4 0 0 1-.3-2.1zM388.1 232.1a.71 .71 0 0 1 1 .4l.1 .5a.94 .94 0 0 1-.8 1.2 1.4 1.4 0 0 1-.3-2.1zM388.2 235.8a.71 .71 0 0 1 1 .3l.1 .6a.95 .95 0 0 1-.8 1.2 1.42 1.42 0 0 1-.3-2.1zM388.6 239.5a.71 .71 0 0 1 1.1 .3l.1 .5a.95 .95 0 0 1-.9 1.3 1.4 1.4 0 0 1-.3-2.1zM388.8 222.2l.5-.4 .6 .1 .1 1.3M389.8 226.7l.1 .1M389.9 230.4l.1 .1M390 234l.1 .1M390.1 237.7l.1 .1M390.8 222.2l.5-.4 .6 .1 .1 1.3M390.8 228.8l.5-.4v2.2"/>
<path d="M390.8 221.8v1.4M390.9 232.5l.5-.5v2.2M391 224.8a.71 .71 0 0 1 1.1 .3l.1 .5a.94 .94 0 0 1-.9 1.3 1.4 1.4 0 0 1-.3-2.1zM391.1 236.2l.4-.5h.5l.4 .4-.3 .8-1.1 1h1.5M391.6 239.4h1.2l-.6 .8a.73 .73 0 0 1 .5 1.2 .73 .73 0 0 1-1.3-.3M392 222.2l.5-.4 .5 .1 .1 1.3M392.8 228.5a.71 .71 0 0 1 1 .3l.2 .5a.95 .95 0 0 1-.9 1.3 1.4 1.4 0 0 1-.3-2.1zM393 224.8v.6l.6 .2a.63 .63 0 0 1 .7 .6 .63 .63 0 0 1-.6 .7l-.7-.1-.2-.3a1.09 1.09 0 0 1 1.3-1.1l.1-.4a.83 .83 0 0 0-1.2-.2zM393.4 235.8a.71 .71 0 0 1 1.1 .3l.1 .6a.95 .95 0 0 1-.9 1.2 1.42 1.42 0 0 1-.3-2.1zM393.8 232h-1l-.1 1a.78 .78 0 0 1 1.2 0 .78 .78 0 0 1-.2 1.1 .78 .78 0 0 1-1.1-.3M393.8 239.5a.71 .71 0 0 1 1.1 .3l.1 .5a.95 .95 0 0 1-.8 1.3 1.4 1.4 0 0 1-.4-2.1zM394.6 229.5l.5-.4 .5 .1 .1 1.4"/>
<path d="M394.6 229.1v1.5M394.7 233.2l.5-.4 .5 .1 .1 1.3M394.7 232.8v1.4M394.9 225.9l.5-.5 .5 .1 .1 1.4M394.9 225.4v1.5M395.2 236.9l.5-.5 .6 .1 .1 1.4M395.2 236.4v1.5M395.7 229.5l.6-.4 .5 .1 .1 1.4M395.8 233.2l.6-.4 .5 .1 .1 1.3M396 225.9l.6-.5 .5 .1 .1 1.4M396.4 236.9l.5-.5 .5 .1 .1 1.4M397.7 229.5l.6-.4 .5 .1 .1 1.4"/>
<path d="M397.7 229.1v1.5M397.8 233.2l.6-.4 .5 .1 .1 1.3M397.8 232.8v1.4M398 225.9l.6-.5 .5 .1 .1 1.4M398 225.4v1.5M398.4 236.9l.5-.5 .5 .1 .1 1.4M398.4 236.4v1.5M398.9 229.5l.5-.4 .5 .1 .1 1.4M399 233.2l.5-.4 .5 .1 .1 1.3M399.2 225.9l.5-.5 .5 .1 .1 1.4M399.5 236.9l.5-.5 .6 .1 .1 1.4M410 222.8h10"/>
<path d="M229.9 252h181v35.6h-181zM249.9 252v30.3M263.9 252v30.3M287.4 252v30.3M308.4 252v30.3M348.4 252v35.6M364.7 240.6h1.9M373.7 240.5l.6-.4 .5 .1 .1 1.4M373.7 240.1v1.5M374.9 240.5l.5-.4 .5 .1 .1 1.4M376.9 240.5l.5-.4 .5 .1 .1 1.4M376.9 240.1v1.5"/>
<path d="M378 240.5l.6-.4 .5 .1 .1 1.4M380 240.2h.2zM380 241.5h.2zM385.6 240.3h1.9M385.6 241.5h1.9M390.5 241.4l.1 .1M395.6 240.5l.6-.4 .5 .1 .1 1.4M395.6 240.1v1.5M396.8 240.5l.5-.4 .5 .1 .1 1.4M398.8 240.5l.5-.4 .5 .1 .1 1.4M398.8 240.1v1.5M399.9 240.5l.6-.4 .5 .1 .1 1.4"/>
<path d="M229.9 261.4h118.5M229.9 268.1h181M229.9 272.9h181M364.4 268.1v19.5M379.9 268.1v14.2M395.4 268.1v14.2M104.7 287v10M209.9 287v10M229.9 282.3h181M315.1 287v10"/>
<circle cx="106.3" cy="50.8" r="1.65"/>
<circle cx="106.4" cy="50.8" r="1.5"/>
<circle cx="106.4" cy="50.8" r=".82"/>
<circle cx="134.1" cy="55.1" r=".82"/>
<circle cx="135.3" cy="50.8" r="1.65"/>
<circle cx="135.4" cy="50.8" r="1.5"/>
<circle cx="135.4" cy="50.8" r=".82"/>
<circle cx="206.5" cy="55.7" r=".82"/>
<circle cx="234.5" cy="55.7" r=".82"/>
<circle cx="106.4" cy="95.3" r="1.5"/>
<circle cx="106.4" cy="95.3" r=".82"/>
<circle cx="134.1" cy="90.9" r=".82"/>
<circle cx="135.4" cy="95.3" r="1.5"/>
<circle cx="135.4" cy="95.3" r=".82"/>
<circle cx="206.5" cy="91.5" r=".82"/>
<circle cx="234.5" cy="91.5" r=".82"/>
<circle cx="103" cy="169.3" r="1.66"/>
<circle cx="103" cy="169.3" r="1.51"/>
<circle cx="106.4" cy="165.3" r=".82"/>
<circle cx="106.5" cy="169.7" r=".82"/>
<circle cx="135.4" cy="165.3" r=".82"/>
<circle cx="138.8" cy="169.3" r="1.66"/>
<circle cx="138.8" cy="169.3" r="1.51"/>
<circle cx="103" cy="205.8" r="1.66"/>
<circle cx="103" cy="205.8" r="1.51"/>
<circle cx="106.4" cy="209.8" r=".82"/>
<circle cx="106.5" cy="205.5" r=".82"/>
<circle cx="135.4" cy="209.8" r=".82"/>
<circle cx="138.8" cy="205.8" r="1.66"/>
<circle cx="138.8" cy="205.8" r="1.51"/>
</g>
<g fill="#000" stroke="#000" stroke-width=".3">
<path d="M192.9 35.4l2-.4v.8zM248.6 35l2 .4-2 .4zM80.3 42.2l.4 2h-.8zM161.7 42.2l.4 2h-.8zM172.3 45.1l.3 2h-.7zM175.1 55.4l.4 2h-.8zM183.7 55.7l.4 2h-.8zM192.4 53.3l.7-.4 .8 1.8zM202.7 40.4l2-.4v.8zM206.5 44.5l2-.4v.8zM232.5 44.1l2 .4-2 .4zM236.2 40l2 .4-2 .4z"/>
<path d="M250.6 43.2l2-.4v.8zM254.1 42.8l2 .4-2 .4zM268.7 54.3l.4 2h-.8zM270.4 45.1l.4 2h-.8zM234.5 66.5l2-.4v.8zM238.2 61.6l2-.4v.8zM254.1 61.2l2 .4-2 .4zM254.1 66.1l2 .4-2 .4zM174.7 89.9h.8l-.4 2zM183.3 89.5h.8l-.4 2zM268.3 91h.8l-.4 2zM125.2 112.8l3.1-.4-.2 9.6z"/>
<path d="M165.8 117.6l.7 1.9-.8 .1zM177.8 119l.4 2h-.8zM94.7 125.5l.8-.1-.1 2.1zM95.6 128.9l.6 2-.8 .1zM98.6 123.9l2 .1-1.9 .7zM103.6 123.6l1.9-.7 .1 .8zM144.7 120l.7-.1-.1 2zM145.5 122.9l.6 2-.7 .1zM166.3 128.5h.8l-.3 2zM177.4 128.5h.8l-.4 2zM205 137.3l2 .4-2 .4zM210 137.7l2-.4v.8z"/>
<path d="M218.4 127.1h.8l-.4 2zM218.8 130.1l.4 2h-.8zM244.1 127.1h.8l-.4 2zM244.5 130.1l.4 2h-.8zM87.8 157.3l2-.4v.8zM106.4 155.5l2-.4v.8zM104.4 156.9l2 .4-2 .4zM133.4 155.1l2 .4-2 .4zM69.1 162.3l.4 2h-.8zM73.8 165.3l.4 2h-.8zM78.5 172.6l.5 2h-.9zM154.7 164.8l1.5-1.3 .4 .7z"/>
<path d="M68.7 210.8h.8l-.4 2zM73.4 207.8h.8l-.4 2zM78.1 200.6h.9l-.5 2zM134.6 209.6l2 .2-.2 .7zM87.8 227.7l2-.4v.8zM94.6 220.6l2-.3v.8zM146.6 220.3l2 .3-2 .5zM153.3 227.3l2 .4-2 .4z"/>
<path d="M24.6 10.1l.8 276.9v-276.9zM24.6 10.1l.8 276.9h-.8z"/>
<path d="M25 10.5h385v-.8zM25 9.7h385l-385 .8z"/>
<path d="M409.6 10.1l.8 276.9v-276.9zM409.6 10.1l.8 276.9h-.8z"/>
<path d="M25 286.6v.8l385-.8zM25 287.4l385-.8v.8z"/>
</g>
<!-- layer: 02___PRT_ALL_AXES -->
<g fill="none" stroke="#000" stroke-width=".3">
<path d="M102.6 54a.83 .83 0 0 0-.6 .8 .83 .83 0 0 0 .6 .8M102.6 55.6h.1M102.7 53.9a.83 .83 0 0 1 .8 .9 .83 .83 0 0 1-.8 .8M102.7 53.9a.83 .83 0 0 0-.9 .9 .83 .83 0 0 0 .9 .8M102.7 55.6h.1M102.7 53.9l-.1 .1M102.7 53.9h.1M137.8 53.9a.83 .83 0 0 1 .8 .9 .83 .83 0 0 1-.8 .8M137.8 53.9a.83 .83 0 0 0-.8 .9 .83 .83 0 0 0 .8 .8M137.9 55.6h.1M137.9 53.9a.83 .83 0 0 0-.8 .9 .83 .83 0 0 0 .8 .8M137.9 53.9h.1"/>
<path d="M74.1 73h7.4M83.2 73h1.7M86.7 73h8.6M97.1 73h1.7M100.5 73h8.7M110.9 73h1.8M114.4 73h8.7M124.8 73h1.7M128.3 73h8.6M138.7 73h1.7M142.1 73h8.7M152.5 73h1.7"/>
<path d="M156 73h7.4M177.5 73.6h7M186.2 73.6h1.8M189.7 73.6h8.7M200.1 73.6h1.7M203.6 73.6h8.6M214 73.6h1.7M217.4 73.6h8.7M227.8 73.6h1.8M231.3 73.6h8.6M241.7 73.6h1.7M245.1 73.6h8.7"/>
<path d="M255.5 73.6h1.8M259 73.6h7M102.6 92.1h.1M102.7 90.4a.83 .83 0 0 0-.7 .8 .83 .83 0 0 0 .6 .9M102.7 92.1h.1M137.8 90.4a.83 .83 0 0 1 .8 .9 .83 .83 0 0 1-.8 .8M137.8 90.4a.83 .83 0 0 0-.8 .9 .83 .83 0 0 0 .8 .8M137.9 92.1h.1M137.9 90.4a.83 .83 0 0 0-.8 .9 .83 .83 0 0 0 .8 .8M137.9 90.4h.1M313.2 129l.3 1 1.1 1M313.8 129.3l.1 .6 .6 .5"/>
<path d="M314.6 131h.1M313.2 158.8l.5 1.3 .9 .7M313.8 159.1l.1 .6 .6 .5M102.7 168.5h.1M102.8 170.1h-.1M102.8 168.5a.83 .83 0 0 1 .7 .8 .83 .83 0 0 1-.7 .8M102.8 168.5a.83 .83 0 0 0-.8 .8 .83 .83 0 0 0 .8 .9M102.8 168.5a.83 .83 0 0 1 .8 .8 .83 .83 0 0 1-.8 .9M102.9 167.8a1.5 1.5 0 0 1 1.4 1.5 1.5 1.5 0 0 1-1.4 1.5M137.5 170l.4 .1M137.9 168.5h.1M137.9 170.1h.1"/>
<path d="M137.9 168.5a.83 .83 0 0 1 .9 .8 .83 .83 0 0 1-.9 .9M137.9 168.5l-.4 .1M138 168.5a.83 .83 0 0 1 .6 .8 .83 .83 0 0 1-.6 .8M138 170.1h-.1M138.4 167.9a1.5 1.5 0 0 1 1 1.4 1.5 1.5 0 0 1-1 1.5M314.6 160.8h.1M74.1 187.6h7.4M83.2 187.6h1.7M86.7 187.6h8.6M97.1 187.6h1.7M100.5 187.6h8.7M110.9 187.6h1.8"/>
<path d="M114.4 187.6h8.7M124.8 187.6h1.7M128.3 187.6h8.6M138.7 187.6h1.7M142.1 187.6h8.7M152.5 187.6h1.7M156 187.6h7.4M102.7 205h.1M102.8 206.6h-.1M102.8 205a.83 .83 0 0 1 .7 .8 .83 .83 0 0 1-.7 .8M102.8 205a.83 .83 0 0 0-.8 .8 .83 .83 0 0 0 .8 .9M102.8 205a.83 .83 0 0 1 .8 .8 .83 .83 0 0 1-.8 .9"/>
<path d="M102.9 204.3a1.5 1.5 0 0 1 1.4 1.5 1.5 1.5 0 0 1-1.4 1.5M137.5 205.1a.82 .82 0 0 1 1.2 .5 .82 .82 0 0 1-.8 1.1M137.5 206.5l.4 .1M137.9 205h.1M137.9 206.6h.1M137.9 205a.84 .84 0 0 1 .7 .8 .84 .84 0 0 1-.6 .8M138 206.6h-.1M138.4 204.4a1.5 1.5 0 0 1 1 1.4 1.5 1.5 0 0 1-1 1.5"/>
<circle cx="202.7" cy="55.4" r=".82"/>
<circle cx="238.2" cy="55.4" r=".82"/>
<circle cx="102.7" cy="91.3" r=".82"/>
<circle cx="202.7" cy="91.9" r=".82"/>
<circle cx="238.2" cy="91.9" r=".82"/>
</g>
<!-- layer: DEFAULT_3 -->
<g fill="none" stroke="#000" stroke-width=".3">
<path d="M80.3 50.8h8.9M90.4 50.8h2.3M93.8 50.8h2.3M97.3 50.8h10.4M108.9 50.8h2.3M112.3 50.8h2.3M115.8 50.8h10.4M127.3 50.8h2.3M130.8 50.8h2.3M134.3 50.8h10.4M145.8 50.8h2.3M149.3 50.8h2.3"/>
<path d="M152.7 50.8h9M172.3 55.4h8M181.5 55.4h2.3M184.9 55.4h2.4M188.4 55.4h10.4M200 55.4h2.3M203.4 55.4h2.3M206.9 55.4h10.4M218.4 55.4h2.3M221.9 55.4h2.3M225.4 55.4h10.4M236.9 55.4h2.3"/>
<path d="M240.4 55.4h2.3M243.8 55.4h10.4M255.4 55.4h2.3M258.9 55.4h2.3M262.3 55.4h8.1"/>
</g>
<text font-size="23.2" x="336.3" y="29.6">LIVOX</text>
<g font-size="11.7">
<text x="9" y="42.1">A</text>
<text x="411.9" y="42.1">A</text>
<text x="8.9" y="114.1">B</text>
<text x="411.9" y="114.1">B</text>
<text x="8.7" y="188.1">C</text>
<text x="411.7" y="188.1">C</text>
<text x="8.8" y="260.1">D</text>
<text x="411.8" y="260.1">D</text>
</g>
<g font-size="8">
<text x="50.1" y="7.2">1</text>
<text x="154.6" y="7.2">2</text>
<text x="260.6" y="7.8">3</text>
<text x="364.7" y="7.8">4</text>
<text x="50.1" y="295.2">1</text>
<text x="154.6" y="295.2">2</text>
<text x="260.6" y="295.8">3</text>
<text x="364.7" y="295.8">4</text>
</g>
<text font-size="6.6" x="358.3" y="264">LS.JG.QX008619</text>
<text font-size="5.6" fill="#ff0" x="120.8" y="102.1" transform="rotate(172 120.8 102.1)">X</text>
<g font-size="5.1">
<text x="229.9" y="255.5">DESIGNE</text>
<text x="287.4" y="255.5">MATERIAL</text>
<text x="308.4" y="255.5">AL6061-T6</text>
<text x="229.9" y="261.4">D</text>
<text x="229.9" y="264.9">DRAWN</text>
<text x="287.2" y="264.9">SUPPLIER无指定</text>
<text x="229.8" y="271.7">CHECKED</text>
<text x="287.3" y="271.7">COLOR</text>
<text x="308.1" y="272.3">本色</text>
<text x="348.4" y="271.7">MASS</text>
<text x="364.2" y="271.7">SCALE UNIT</text>
<text x="395.2" y="271.7">SIZE</text>
<text x="229.9" y="276.4">APPROVE</text>
<text x="287.3" y="276.4">FINISH</text>
<text x="308" y="276.8">无</text>
<text x="379.9" y="276.4">mm</text>
<text x="395.4" y="276.4">A3</text>
<text x="229.9" y="282.3">D</text>
<text x="364.2" y="286.2">SHEET 1 / 2</text>
</g>
<text font-size="5" x="348.2" y="276.3">230.3g1:2</text>
<g font-size="4.4">
<text x="215.1" y="34.1">115.40</text>
<text x="79.2" y="40.7">A</text>
<text x="160.6" y="40.7">A</text>
<text x="183.9" y="38.2" transform="rotate(55 183.9 38.2)">R5.00</text>
<text x="218.1" y="39">71.00</text>
<text x="258" y="41.8">11.08</text>
<text x="175.4" y="42.9">B</text>
<text x="220.1" y="43.2">56.00</text>
<text x="269.3" y="43.6">B</text>
<text x="270.3" y="60.2">35.78</text>
<text x="271.4" y="65.1">43.28</text>
<text x="342.6" y="63.1">6.3</text>
<text x="173.7" y="80.6" transform="rotate(-90 173.7 80.6)">73.00</text>
<text x="182.3" y="80.2" transform="rotate(-90 182.3 80.2)">71.60</text>
<text x="267.3" y="78.9" transform="rotate(-90 267.3 78.9)">77.40</text>
<text x="144.6" y="106.5" transform="rotate(82 144.6 106.5)">2.00</text>
<text x="208.4" y="106.8">视图</text>
<text x="208.6" y="111.3">X</text>
<text x="94.9" y="114.1" transform="rotate(82 94.9 114.1)">3.00</text>
<text x="107.7" y="121.6" transform="rotate(-8 107.7 121.6)">8-Ø</text>
<text x="161.3" y="125.7">8.00°</text>
<text x="176.4" y="130.2" transform="rotate(-90 176.4 130.2)">22.97</text>
<text x="186.7" y="136.3">4-Ø</text>
<text x="217.4" y="143" transform="rotate(-90 217.4 143)">1.97</text>
<text x="243.1" y="143.9" transform="rotate(-90 243.1 143.9)">1.97</text>
<text x="120.6" y="144.7">截面</text>
<text x="122.6" y="149.2">B-B</text>
<text x="228.5" y="145.2">截面</text>
<text x="230.4" y="149.7">A-A</text>
<text x="74.7" y="155.9">37.06</text>
<text x="117.1" y="154.1">58.00</text>
<text x="163.9" y="158" transform="rotate(-30 163.9 158)">R10.00</text>
<text x="67.7" y="194.3" transform="rotate(-90 67.7 194.3)">101.00</text>
<text x="72.4" y="193" transform="rotate(-90 72.4 193)">89.00</text>
<text x="77.2" y="193.7" transform="rotate(-90 77.2 193.7)">60.00</text>
<text x="164.4" y="213.5">4-Ø</text>
<text x="112.1" y="219.3">108.00</text>
<text x="113.9" y="226.3">135.00</text>
<text x="41.6" y="263.5">技术要求：</text>
<text x="41.5" y="268">1.表面处理：喷180#砂，本色氧化;</text>
<text x="41.8" y="272.5">2.锐角倒钝，去除毛刺飞边;</text>
<text x="41.7" y="277">3.零件表面光洁，不应有划痕、擦伤等损伤零件表面的缺陷，不得有油污等脏污;</text>
</g>
<text font-size="4.3" x="180.9" y="213.5">贯穿</text>
<text font-size="3.2" x="358.3" y="223.2">0-6mm:</text>
<text font-size="2.9" x="358.4" y="216">DIMENSION TOLERANCE T1</text>
</svg>
